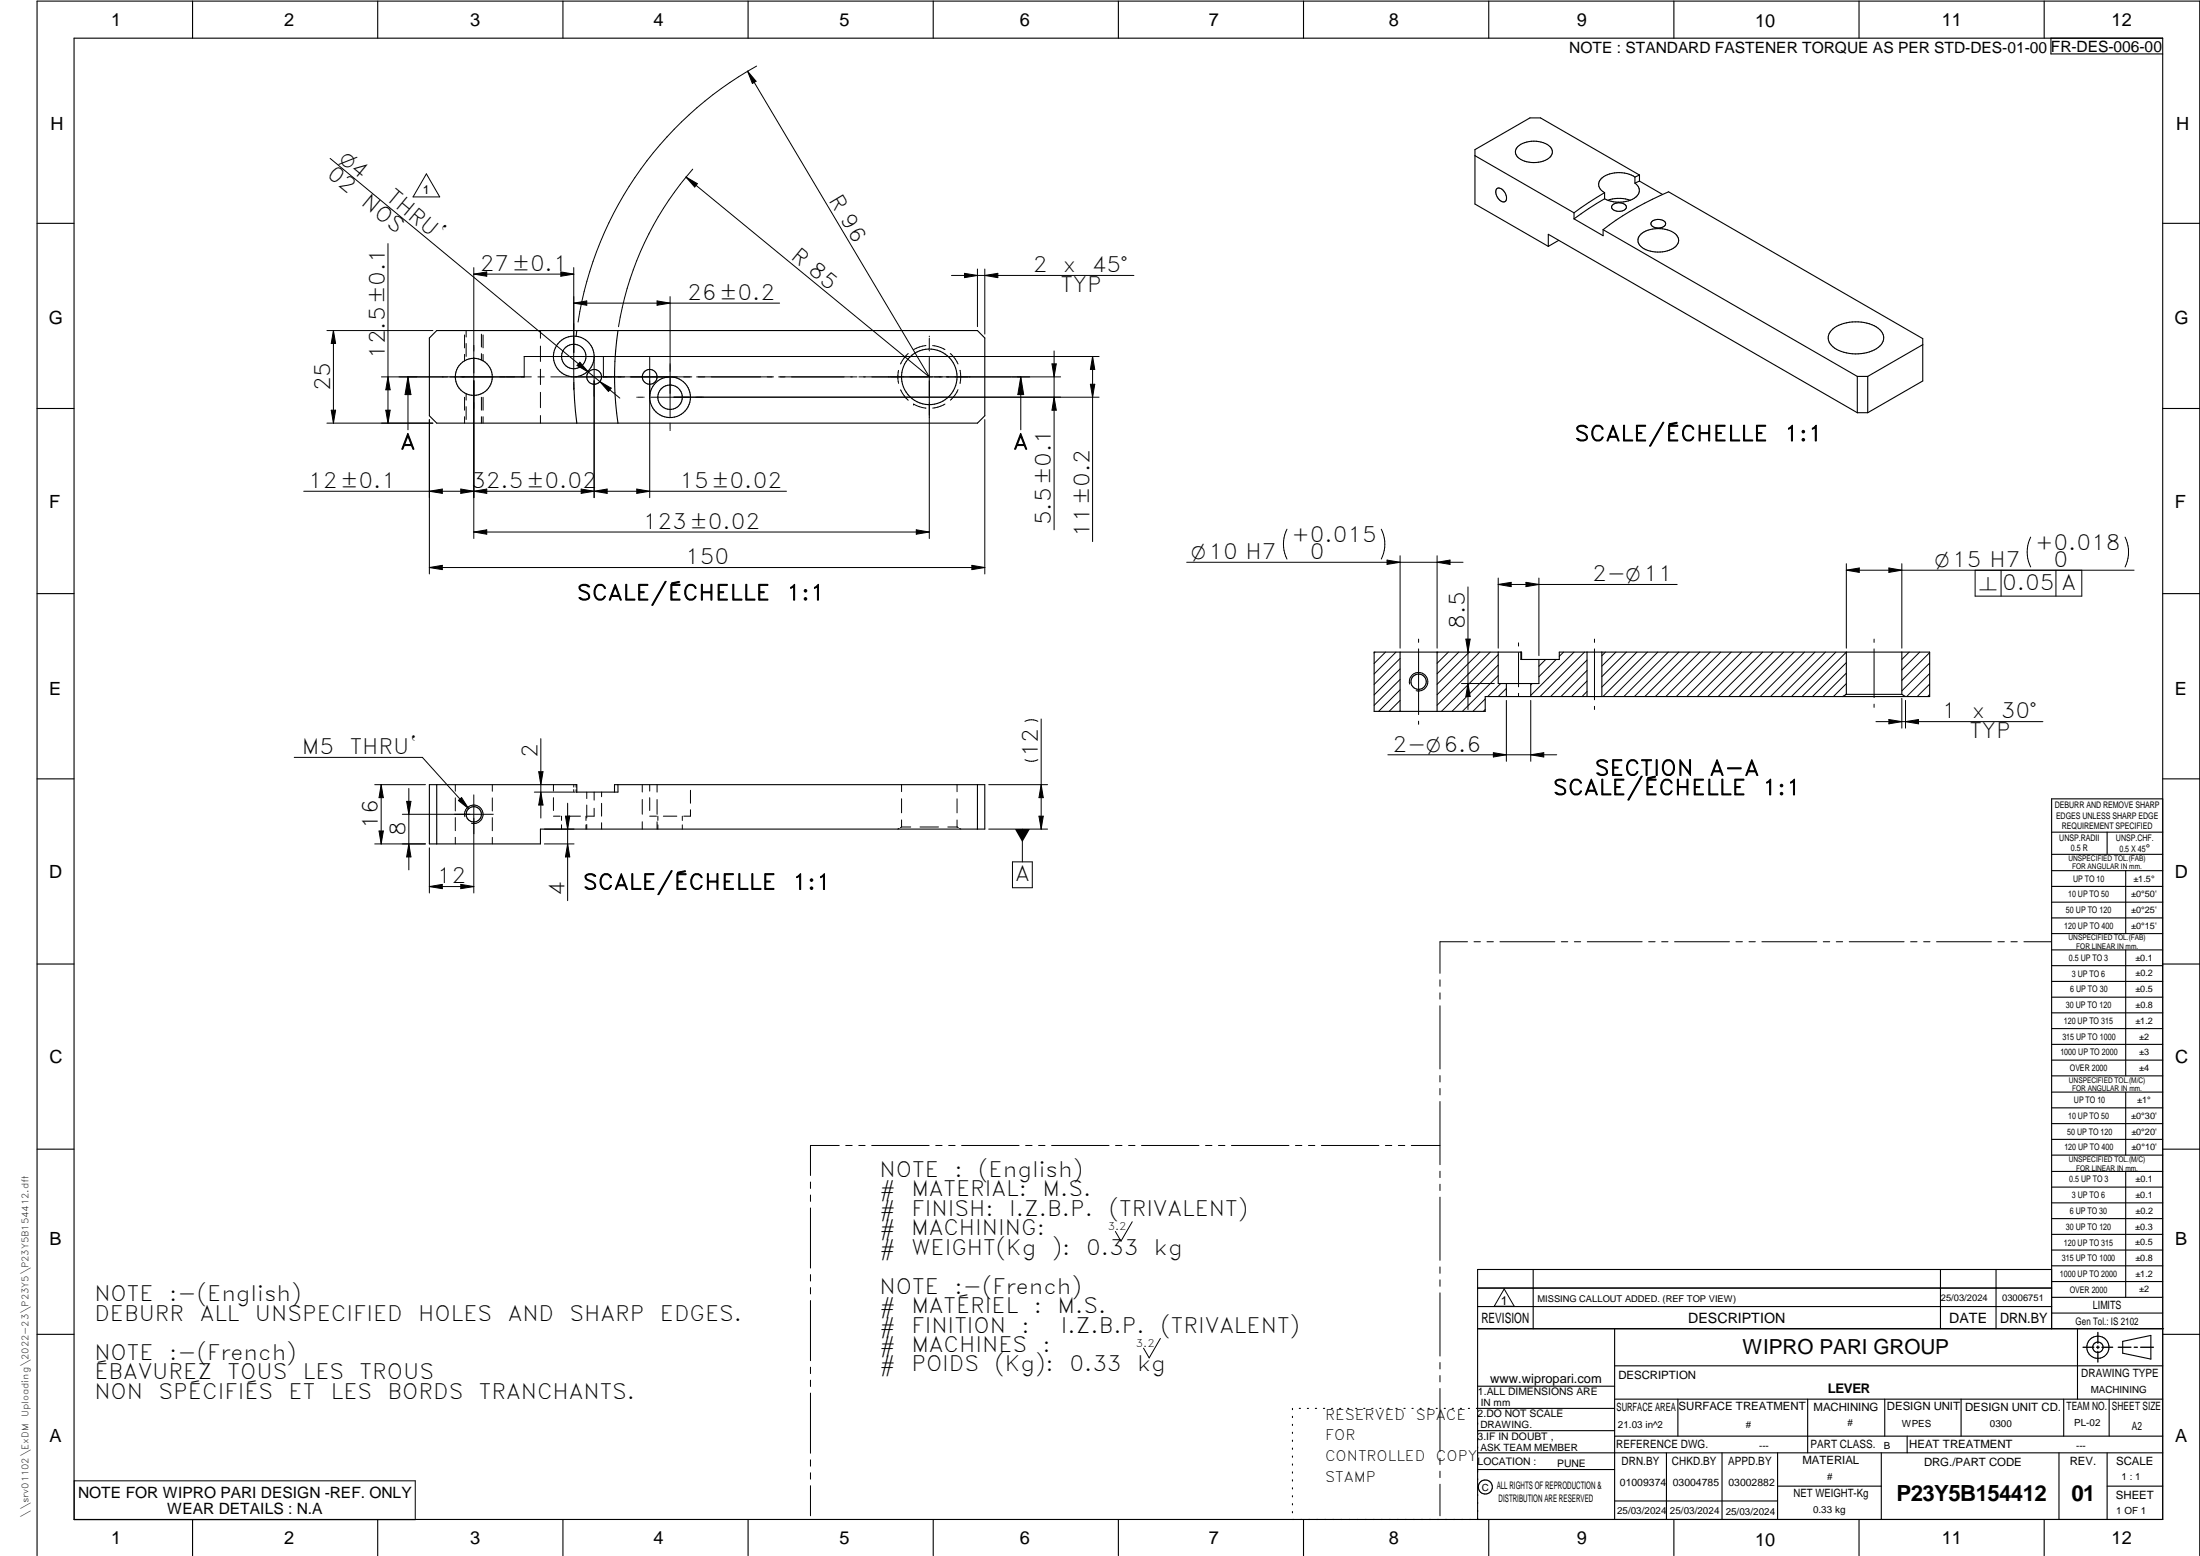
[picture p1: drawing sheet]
<svg xmlns="http://www.w3.org/2000/svg" width="594mm" height="420mm" viewBox="0 0 594 420" stroke-linecap="round" stroke-linejoin="round" font-family="sans-serif">
<g fill="none" stroke="#000" stroke-width=".3">
<path d="M20 10.3h564v400h-564zM52 .3v10M102 .3v10M152 .3v10M202 .3v10M252 .3v10M302 .3v10M352 .3v10M402 .3v10M452 .3v10M502 .3v10M552 .3v10"/>
<path d="M553.8 10.3v4.3h30.2M409.9 39.6a7 7 0 0 1 8.9 .3 2.26 2.26 0 0 1-1.5 3.4 7.1 7.1 0 0 1-7.7-1.2l-.4-1.1 .2-.7zM398.3 42l26.7 15.5M404.2 50.9a2.02 2.02 0 0 1 2.5 1.8 1.08 1.08 0 0 1 .1 1.3 1.08 1.08 0 0 1-1.2 .5 2.64 2.64 0 0 1-1.4-3.6zM425 57.5v1.6M425 59.1l7.9 4.5v-1.6M433.3 52l-4.3 2.7-4 2.8M433.3 53.7l-4.3 2.6-4 2.8M433.3 52v1.7M434.2 54.1a9.1 9.1 0 0 1 6 0M435.3 55.5a2.56 2.56 0 0 1 3.9 .3 1.96 1.96 0 0 1-2.7 1.2 1.1 1.1 0 0 1-1.2-1.5zM441.5 47.8v1.6"/>
<path d="M441.5 47.8a7.9 7.9 0 0 0-9.2 .6 2.26 2.26 0 0 0 1 3.6M441.5 49.4a2.27 2.27 0 0 1 1.2 2.1 2.27 2.27 0 0 1-1.4 2 8.5 8.5 0 0 1-8 .2M442.7 47.3v1.6M442.7 48.9l6.3 3.6M442.7 47.3l-26.7-15.5h-2.9l-14.8 8.6v14.7l19.8 11.4M442.7 48.9l-1.2 .5M442.7 47.3l-1.2 .5M446 59.8a2.66 2.66 0 0 1 3.7 .4 1.76 1.76 0 0 1-2.4 1.3 1.16 1.16 0 0 1-1.2-.4 1.16 1.16 0 0 1-.1-1.3zM10 60.3h10M418.1 66.5v-3.2l83.4 48.1M420.9 64.9l-2.8 1.6M432.9 62a79.1 79.1 0 0 1 17.7-10.2l68.6 39.6v11.5l-14.8 8.5"/>
<path d="M432.9 62l68.6 39.6M443.1 63.2a7.9 7.9 0 0 1 9.5 .2 2.23 2.23 0 0 1-.7 3.6 7.9 7.9 0 0 1-9.1-.8 2.09 2.09 0 0 1 .3-3zM584 60.3h10M117.9 89.3h146l2 2v21l-2 2h-146l-2-2v-21zM155.6 90.8a5.5 5.5 0 0 1 4.8 5.8 5.5 5.5 0 0 1-5.5 5.2M155.6 90.8a5.5 5.5 0 0 0-6.1 5.2 5.5 5.5 0 0 0 5.4 5.8M155.8 89.3l-.2 1.5M166.9 89.3a85.2 85.2 0 0 0 0 25M494.9 88.8a11 11 0 0 1 12.7 .2 3.1 3.1 0 0 1-.9 5.2 11.2 11.2 0 0 1-11.8-.6 2.9 2.9 0 0 1 0-4.8zM519.2 93.1l-14.8 8.5M10 110.3h10M154.9 101.8l.2 6.2 .7 6.3"/>
<path d="M501.5 111.4h2.9M501.5 101.6v9.8M501.5 101.6h2.9M504.4 101.6v9.8M584 110.3h10M10 160.3h10M378.1 176.1v16M388.1 176.1v16M404.6 176.1v8.5h11v-6.5M410.7 176.1v2h10.4v-2h100v12h-120v4h-30v-16h39.8v2M428.6 176.1v12M432.6 176.1v12"/>
<path d="M498.6 176.1v11.4M513.6 176.1v11.4M584 160.3h10M406.8 184.6v3.5M413.4 184.6v3.5M498.6 187.5l-1 .6M498.6 187.5h15M513.6 187.5l1 .6M10 210.3h10M117.9 211.9v16M166.9 211.9v2h-11.1v-2h-39.9v16h30v-4h120v-12h-100v2M263.9 211.9v12"/>
<path d="M584 215.7h-30v143.1M584 210.3h10M554 230.7h30M554 224.7h30M554 235.1h30M554 239.4h30M569 224.7v6M574 235.1v17M554 243.6h30M554 247.9h30M554 252.1h30M554 256.5h30"/>
<path d="M574 256.5v34M10 260.3h10M554 260.8h30M554 265h30M554 269.3h30M554 273.5h30M554 277.7h30M584 260.3h10M554 282h30M554 286.3h30M554 290.5h30M554 294.9h30"/>
<path d="M554 299.1h30M574 294.9v17M10 310.3h10M554 303.4h30M554 307.7h30M554 311.9h30M554 316.3h30M574 316.3v34M584 310.3h10M554 320.5h30M554 324.8h30M554 329.1h30"/>
<path d="M554 333.3h30M554 337.5h30M399 358.8h185.3M399 352.8h155M399 347.8h155M414 342.8v16M436 358.8v51.5M524 342.8v16M539 342.8v16M554 342.8h-155v67.5M554 341.8h30M554 346.1h30"/>
<path d="M554 350.3h30M554 354.6h30M561 358.8v19M10 360.3h10M399 374.3h37M436 368.8h148M436 377.8h148M453.1 377.8v10M488.1 377.8v14.5M508.9 377.8v10M529.6 377.8v10M557.3 377.8v10"/>
<path d="M569.5 377.8v10M573.2 362.2l7.6-1.6v6.4l-7.6-1.6zM584 360.3h10M349 380.3v.3M349 382.4v.4M349 384.6v.3M349 386.7v.4M349 388.9v.3M349 391v.4M349 393.2v.3M349 395.3v.3M349 397.4v.4"/>
<path d="M349 399.6v.3M350.9 380.3h.3M353 380.3h.3M355.2 380.3h.3M357.4 380.3h.3M359.6 380.3h.3M361.7 380.3h.3M363.9 380.3h.3M366.1 380.3h.3M368.3 380.3h.3M370.4 380.3h.3M372.6 380.3h.3"/>
<path d="M374.8 380.3h.3M376.9 380.3h.4M379.1 380.3h.3M381.3 380.3h.3M383.4 380.3h.4M385.6 380.3h.4M387.8 380.3h.3M390 380.3h.3M392.1 380.3h.4M394.3 380.3h.4M396.5 380.3h.3M399 396.8h37"/>
<path d="M399 392.3h185M399 386.3h37M436 387.8h148M436 380.3h-37.3M450 392.3v18M465 392.3v18M480 392.3v18M508 392.3v18M515 387.8v4.5M556 392.3v18M569 392.3v18M52 410.3v9.8"/>
<path d="M102 410.3v9.8M152 410.3v9.8M202 410.3v9.8M252 410.3v9.8M302 410.3v9.8M349 401.7v.4M349 403.9v.3M349 406v.4M349 408.2v.3M352 410.3v9.8M402 410.3v9.8M436 405.3h44"/>
<path d="M452 410.3v9.8M480 401.3h28M502 410.3v9.8M552 410.3v9.8M569 401.3h15M10 420.1v-419.8h584v419.8"/>
<circle cx="154.9" cy="96.3" r="3.3"/>
<circle cx="127.9" cy="101.8" r="5"/>
<circle cx="160.4" cy="101.8" r="2"/>
<circle cx="175.4" cy="101.8" r="2"/>
<circle cx="180.9" cy="107.3" r="3.3"/>
<circle cx="180.9" cy="107.3" r="5.5"/>
<circle cx="250.9" cy="101.8" r="7.5"/>
<circle cx="383.1" cy="184.1" r="2.07"/>
<circle cx="127.9" cy="219.9" r="2.06"/>
<circle cx="566.5" cy="363.8" r="1.4"/>
<circle cx="566.5" cy="363.8" r="3"/>
<circle cx="401.1" cy="401.5" r="1.91"/>
</g>
<g fill="none" stroke="#000" stroke-width=".27">
<path d="M201.9 19.2a96 96 0 0 0-45.8 67.8M201.9 19.2l2.3 2.7-1 .6zM201.9 19.2l49 82.6-65.7-54M204.3 17.8l-2.4 1.4M89.1 42.8l69.8 57.7M115.1 46.9l3.6 6.3h-7.2zM185.2 47.8l3.1 1.8-.7 .9zM187.1 45.7a85.1 85.1 0 0 0-20.1 42.5M104.8 65.8v48.5M127.9 74l3.5-.6v1.2zM127.9 72.3v73.1M127.9 74h27"/>
<path d="M151.4 73.4l3.5 .6-3.5 .6zM154.9 72.3v29.2M256.9 74.4h49.3M260.4 73.8l3.5 .6-3.5 .6zM263.9 72.6v15.6M265.9 72.6v17.6M265.9 74.4l3.5-.6v1.2zM88.3 89.3h28.6M90 89.3v25M90 89.3l.6 3.5h-1.2zM125.4 90.4v3.5M125.4 95.7v1.7"/>
<path d="M125.9 89.3v1.7M125.9 92.8v3.4M130 90.2v3.5M130 95.5v1.7M130.4 90.4v3.5M130.4 95.7v1.7M145.9 89.3v2M145.9 93.5v4.1M145.9 99.7v4.1M154.9 81.9l3.5-.6v1.1zM154.9 81.9h55.6M156.6 97.8l2.3 2.7-3.1-1.8z"/>
<path d="M160.4 96.5v37.9M162.9 96.3v5.5M175.4 96.5v37.9M177.4 81.3l3.5 .6-3.5 .5zM180.9 80.1v32.4M245.3 95.5l-1.1 1.1-1 1.7M250 93.3l-1.8 .4-1.5 .7M250.9 90.8v.1M250.9 91.3v2.9M250.9 94.6v.2M250.9 96.5v48.9M251.8 93.3l1.5 .3 1.9 .8"/>
<path d="M256.6 95.5l1.4 1.5 .7 1.3M259.2 100l.2 1.8-.1 1.7M284.1 98.3h1.1l-.6 3.5zM284.6 94.8v48.3M295 96.3l.6 3.5h-1.2zM295 96.3v49.9M296.8 96.3h-155.2v5.5M88.3 114.3h28.6M89.4 110.8h1.2l-.6 3.5zM104.2 110.8h1.2l-.6 3.5zM104.8 101.8l.6 3.5h-1.2zM110.2 101.8l.8 4.8h-1.6z"/>
<path d="M110.2 101.8v14.3M115.9 113.3v41.7M125.4 107.3v3.5M125.4 112.5v1.8M125.9 106.3v1.7M125.9 109.8v3.5M130 107.3v3.5M130 112.5v1.8M130.4 107.3v3.5M130.4 112.5v1.8M143.5 101.8h-40.5M145.3 101.8h1.7"/>
<path d="M145.9 105.9v4.2M145.9 112.2v2.1M148.8 101.8h38M154.9 103.3h.1M154.9 103.5v1.5M154.9 105.2v.1M158.9 100.5l8.5 7M162 103l3.1 1.8-.8 .9zM172 107.3h.1M172.2 107.3h1.5M173.9 107.3h.1M175.7 107.3h121.1"/>
<path d="M180.9 114.3h.1M180.9 114.5v1.5M180.9 116.2v.1M188.1 101.8h20.8M210.3 101.8h21.1M231.9 101.8h54.5M242.6 100l-.1 2.2 .1 1.3M243.2 105.2l1 1.7 1.1 1.2M246.7 109.1l1.5 .7 1.9 .4M246.7 109.1h.1M255.2 109.1l-1.9 .8-1.4 .3M258.7 105.2l-.7 1.4-1.4 1.5"/>
<path d="M265.9 113.3v41.7M275.6 101.8v14.3M275.6 101.8l.8 4.8h-1.6zM284.6 107.3l.6 3.5h-1.1zM294.4 103.8h1.2l-.6 3.5zM82 132.7h130.4M115.9 132.7l3.5-.6v1.1zM124.4 132.1l3.5 .6-3.5 .5zM127.9 132.7l3.5-.6v1.1zM156.9 132.1l3.5 .6-3.5 .5zM160.4 132.7l3.6-.6v1.1zM172 132.1l3.4 .6-3.4 .5z"/>
<path d="M115.9 153.2l3.5-.5v1.1zM115.9 153.2h150M127.9 143.7l3.5-.6v1.2zM127.9 143.7h123M247.4 143.1l3.5 .6-3.5 .6zM262.4 152.7l3.5 .5-3.5 .6zM320.5 151.8h74.6M347.5 142.9a9 9 0 0 0 0 8.1M373 142.9a9 9 0 0 1 0 8.1M374.6 151.2l3.5 .6-3.5 .6zM378.1 150.1v24.9M388.1 150.1v24.9"/>
<path d="M388.1 151.8l3.5-.6v1.2zM396.4 158.5v33.1M404.6 156.1v18.9M404.6 157.8l3.5-.6v1.2zM404.6 157.8h48.3M412.1 157.2l3.5 .6-3.5 .6zM415.6 156.1v20.9M498.6 154l3.5-.6v1.2zM498.6 152.2v22.8M498.6 154h77.7M510.1 153.4l3.5 .6-3.5 .6zM513.6 152.2v22.8"/>
<path d="M533.4 154v7h28.8v-7M540.4 154v7M548.4 145a9 9 0 0 0 0 8.1M555.2 154v7M573.8 145a9.2 9.2 0 0 1 0 8.1M371.3 176.1l-.2 .2M374.1 176.1l-3 3.1M377 176.1l-5.9 5.9M378.1 177.8l-7 7M383.1 172.6v.9M383.1 175.2v17.8M388.3 176.1l-.2 .2"/>
<path d="M391.1 176.1l-3 3M393.9 176.1l-5.8 5.8M395.8 172.6h1.2l-.6 3.5zM396.8 176.1l-8.7 8.7M399.6 176.1l-11.5 11.5M402.4 176.1l-14.3 14.3M404.6 179.6l-12.5 12.5M404.6 176.8l-15.4 15.3M410.1 173.6v.9M410.1 176.2v9.3M417.4 178.1l-1.8 1.8M420.2 178.1l-4.6 4.6"/>
<path d="M422.2 176.1l-1.1 1.1M425 176.1l-11.6 11.7M427.9 176.1l-12 12M428.6 178.2l-9.9 9.9M430.6 172.6v.9M430.6 175.2v13.8M433.5 176.1l-.9 1M436.4 176.1l-3.8 3.8M439.2 176.1l-6.6 6.6M442 176.1l-9.4 9.4M444.9 176.1l-12 12M447.7 176.1l-12 12"/>
<path d="M450.5 176.1l-12 12M453.3 176.1l-12 12M456.2 176.1l-12 12M459 176.1l-12 12M461.8 176.1l-12 12M464.6 176.1l-12 12M467.5 176.1l-12 12M470.3 176.1l-12 12M473.1 176.1l-12 12M476 176.1l-12 12M478.8 176.1l-12 12M481.6 176.1l-12 12"/>
<path d="M484.4 176.1l-11.9 12M487.3 176.1l-12 12M490.1 176.1l-12 12M492.9 176.1l-12 12M495.8 176.1l-12 12M498.6 178.9l-9.2 9.2M498.6 176.1l-12 12M506.1 172.6v.9M506.1 175.2v13.2M515.5 176.1l-1.9 2M518.4 176.1l-4.8 4.8M521.1 176.2l-7.5 7.5"/>
<path d="M521.1 179l-7.5 7.6M146 199.5v21.4M276.8 194.8l1.7-.4 1.8 .4M281.2 194.1v29.8M378.1 186.3l-5.8 5.8M378.1 189.1l-3 3M378.1 192l-.2 .1M378.1 180.6l-7 7M378.1 183.5l-7 7M380.7 184.7a2.5 2.5 0 0 1 2.2-3.1 2.5 2.5 0 0 1 2.7 2.7 2.5 2.5 0 0 1-3.2 2.2M383.1 194.7v.9M394.6 184.6h8.9"/>
<path d="M396.4 184.6l.6 3.5h-1.2zM401.1 188.7l-3.4 3.4M401.1 191.6l-.5 .5M404.6 182.4l-9.7 9.7M405.2 184.6l-3.5 3.5M406.8 185.9l-2.2 2.2M406.8 189.1v16.5M410.1 187.2v.9M413.4 189.1v16.5M413.7 184.6l-.3 .3M428.6 181l-7.1 7.1M428.6 183.9l-4.2 4.2"/>
<path d="M428.6 186.7l-1.4 1.4M430.6 190.7v.9M498.6 184.6l-3.5 3.5M498.6 187.4l-.2 .2M498.6 181.8l-6.4 6.3M506.1 190.1v.9M506.6 194.9h45.1M510.1 194.3l3.5 .6-3.5 .6zM513.6 188.6v8M514.6 194.9l3.5-.6v1.2zM514.6 189.1v7.5M521.1 181.9l-6.2 6.2"/>
<path d="M521.1 184.7l-3.4 3.4M521.1 187.5l-.6 .6M79.5 204.5h34.6l12.4 13.9M101.2 211.9h13.7M102.9 211.9v16M102.9 211.9l.6 3.5h-1.1zM108.6 219.9h24.6M109.8 216.4h1.2l-.6 3.5zM110.4 212.9v22M123 211.9v1.7M123 215.4v3.6M123.8 216.2l.8-.8 1.9 3z"/>
<path d="M127.9 214.6v26.5M132.9 211.9v1.8M132.9 215.5v3.5M144.3 213.9h10.4M145.5 208.4h1.1l-.6 3.5zM146 213.9l.6 3.5h-1.1zM149.5 211.9v1.7M149.5 215.4v3.5M153.3 216.9v26.3M154.9 213.2v.7h.3M154.9 211.9v.6M155.5 213.9h.3"/>
<path d="M155.6 211.9v.7M155.6 213.2v.7M158.4 213.9v1.7M158.4 217.4v3.5M160.4 218.2v2.2h-1.8M160.4 213.9v2.1M162.4 213.9v1.2M162.4 216.9v3.5M173.4 211.9v2M173.4 215.9v4M175.4 211.9v1.7M175.4 215.4v3.5"/>
<path d="M177.4 211.9v2M177.4 215.9v4M186.5 218.7v1.7h-1.9M186.5 213.4v3.5M243.5 211.9v1.9M243.5 215.7v3.8M258.4 211.9v1.9M258.4 215.7v3.8M267 211.9h15.9M276.8 205.1l1.7 .5 1.8-.5M281.2 211.9l.5 3.5h-1.1zM374.8 203.8h45.6"/>
<path d="M403.3 203.2l3.5 .6-3.5 .6zM413.4 203.8l3.5-.6v1.2zM101.2 227.9h13.7M102.4 224.4h1.1l-.6 3.5zM110.4 227.9l.6 3.5h-1.2zM115.9 228.9v12.2M115.9 239.4l3.5-.6v1.2zM115.9 239.4h12M123 220.8v3.5M123 226.1v1.8M124.4 238.8l3.5 .6-3.5 .6zM125.5 220.5a2.49 2.49 0 0 1 2.2-3.1 2.49 2.49 0 0 1 2.7 2.7 2.49 2.49 0 0 1-3.1 2.2"/>
<path d="M132.9 220.8v3.5M132.9 226.1v1.8M147 227.9h8M147 223.9h8M149.5 220.4h1.8M151.6 220.4v1.1M151.6 222.7v1.2M153.3 227.9l.6 3.5h-1.2zM153.9 220.4l-.6 3.5-.6-3.5h4.1M158.2 220.4v1.2M158.2 222.7v1.2M158.4 222.6v1.3"/>
<path d="M162.4 222.2v1.7M173.4 221.9v2M175.4 220.4h1.9M177.4 221.9v2M177.6 220.4v1.1M177.6 222.7v1.2M179.1 220.4h3.7M184.2 220.4v1.2M184.2 222.7v1.2M242.8 223.7l-.4 .2M243.5 223.3h2.4M243.5 221.4v1.9"/>
<path d="M243.5 223.3l-.4 .2M248.4 223.3h5M255.9 223.3h2.5M258.4 221.4v1.9M258.4 223.3l.4 .2M259.1 223.7l.3 .2M267 223.9h15.9M273.4 232.7h5.4v7h-5.4zM276.1 223.9v8.8M280.6 220.4h1.1l-.5 3.5zM396.3 254.3h-7.5v8.5M398 254.3h1.8"/>
<path d="M401.5 254.3h1.8M405 254.3h14.9M421.6 254.3h1.7M425.1 254.3h1.7M428.6 254.3h14.8M445.2 254.3h1.7M448.7 254.3h1.7M452.2 254.3h14.8M468.8 254.3h1.7M472.3 254.3h1.7M475.8 254.3h14.8M492.4 254.3h1.7"/>
<path d="M495.9 254.3h1.7M499.4 254.3h14.8M515.9 254.3h1.8M519.4 254.3h1.8M522.9 254.3h14.9M539.5 254.3h1.7M543 254.3h1.7M546.5 254.3h7.4M388.8 264.6v1.7M388.8 268.1v1.7M388.8 271.6v17M388.8 290.4v1.8"/>
<path d="M388.8 293.9v1.8M388.8 297.4v17.1M218.9 319.2v1.7M226.6 309.3h-7.7v8.1M228.4 309.3h1.7M231.9 309.3h1.7M235.4 309.3h15.5M252.7 309.3h1.7M256.2 309.3h1.7M259.7 309.3h15.5M277 309.3h1.7M280.5 309.3h1.7"/>
<path d="M284 309.3h15.5M301.2 309.3h1.8M304.8 309.3h1.7M308.2 309.3h15.6M325.5 309.3h1.8M329 309.3h1.8M332.5 309.3h15.6M349.8 309.3h1.8M353.3 309.3h1.7M356.8 309.3h15.5M374.1 309.3h1.7M377.6 309.3h1.7"/>
<path d="M381.1 309.3h7.7M388.8 316.3v1.7M388.8 319.8v1.7M218.9 322.7v1.7M218.9 326.2v16.2M305.7 329.9l-3 5.3-1.5-2.7M388.8 323.3v17M218.9 344.2v1.7M218.9 347.7v1.7M218.9 351.2v16.2M388.8 342.1v1.7M388.8 345.6v1.7"/>
<path d="M388.8 349.1v17.1M406.2 348l2.7 4.7h-5.4zM218.9 369.2v1.7M218.9 372.7v1.7M218.9 376.2v16.2M313.3 361.4l-3 5.3-1.5-2.7M388.8 367.9v1.8M388.8 371.4v1.7M388.8 374.9v17.1M20 399.9h92.1v10.5h-92.1zM218.9 394.2v1.7M218.9 397.7v1.7"/>
<path d="M388.8 393.8v1.7M388.8 397.3v1.7M218.9 401.2v8.1M388.8 400.8v8.5"/>
</g>
<path d="M566.5 359.8v2.9M562.5 363.8h2.9M566.1 363.8h.8M566.5 363.5v.7M566.5 364.9v2.9M567.6 363.8h2.9M572 363.8h3.4M576.3 363.8h.9M578.1 363.8h3.4" fill="none" stroke="#000" stroke-width=".36"/>
<g fill="#000">
<path d="M201.9 19.2l2.3 2.7-1 .6zM185.2 47.8l3.1 1.8-.7 .9zM127.9 74l3.5-.6v1.2zM151.4 73.4l3.5 .6-3.5 .6zM260.4 73.8l3.5 .6-3.5 .6zM265.9 74.4l3.5-.6v1.2zM90 89.3l.6 3.5h-1.2zM156.6 97.8l2.3 2.7-3.1-1.8zM154.9 81.9l3.5-.6v1.1zM177.4 81.3l3.5 .6-3.5 .5zM284.1 98.3h1.1l-.6 3.5zM295 96.3l.6 3.5h-1.2z"/>
<path d="M89.4 110.8h1.2l-.6 3.5zM104.8 101.8l.6 3.5h-1.2zM104.2 110.8h1.2l-.6 3.5zM110.2 101.8l.8 4.8h-1.6zM162 103l3.1 1.8-.8 .9zM275.6 101.8l.8 4.8h-1.6zM284.6 107.3l.6 3.5h-1.1zM294.4 103.8h1.2l-.6 3.5zM115.9 132.7l3.5-.6v1.1zM124.4 132.1l3.5 .6-3.5 .5zM127.9 132.7l3.5-.6v1.1zM156.9 132.1l3.5 .6-3.5 .5z"/>
<path d="M160.4 132.7l3.6-.6v1.1zM172 132.1l3.4 .6-3.4 .5zM115.9 153.2l3.5-.5v1.1zM127.9 143.7l3.5-.6v1.2zM247.4 143.1l3.5 .6-3.5 .6zM262.4 152.7l3.5 .5-3.5 .6zM374.6 151.2l3.5 .6-3.5 .6zM388.1 151.8l3.5-.6v1.2zM404.6 157.8l3.5-.6v1.2zM412.1 157.2l3.5 .6-3.5 .6zM498.6 154l3.5-.6v1.2zM510.1 153.4l3.5 .6-3.5 .6z"/>
<path d="M395.8 172.6h1.2l-.6 3.5zM396.4 184.6l.6 3.5h-1.2zM510.1 194.3l3.5 .6-3.5 .6zM514.6 194.9l3.5-.6v1.2zM102.9 211.9l.6 3.5h-1.1zM109.8 216.4h1.2l-.6 3.5zM123.8 216.2l.8-.8 1.9 3zM145.5 208.4h1.1l-.6 3.5zM146 213.9l.6 3.5h-1.1zM281.2 211.9l.5 3.5h-1.1zM403.3 203.2l3.5 .6-3.5 .6zM413.4 203.8l3.5-.6v1.2z"/>
<path d="M102.4 224.4h1.1l-.6 3.5zM110.4 227.9l.6 3.5h-1.2zM115.9 239.4l3.5-.6v1.2zM124.4 238.8l3.5 .6-3.5 .6zM153.3 227.9l.6 3.5h-1.2zM152.7 220.4h1.2l-.6 3.5zM274.1 223.9h4l-2 3.5zM280.6 220.4h1.1l-.5 3.5z"/>
</g>
<g font-size="6">
<text x="512.1" y="405.2">P23Y5B154412</text>
<text x="559.4" y="405.2">01</text>
</g>
<g font-size="5.7">
<text x="88" y="47.5" transform="rotate(39 88 47.5)">02</text>
<text x="103.9" y="53.8" transform="rotate(39 103.9 53.8)">THRU`</text>
<text x="97.3" y="55.2" transform="rotate(39 97.3 55.2)">NOS</text>
<text x="223.6" y="54.1" transform="rotate(59 223.6 54.1)">R 96</text>
<text x="213.2" y="69.7" transform="rotate(39 213.2 69.7)">R 85</text>
<text x="129.6" y="73.1">27±0.1</text>
<text x="278.9" y="73.5">2</text>
<text x="287" y="73.5">x</text>
<text x="294.8" y="73.5">45°</text>
<text x="185.6" y="81">26±0.2</text>
<text x="286.3" y="78.8">TYP</text>
<text x="103.9" y="97" transform="rotate(-90 103.9 97)">12.5±0.1</text>
<text x="89.2" y="105.7" transform="rotate(-90 89.2 105.7)">25</text>
<text x="425.2" y="119.1">SCALE/ÉCHELLE</text>
<text x="481.8" y="119.1">1:1</text>
<text x="108.1" y="121.3">A</text>
<text x="273.6" y="121.3">A</text>
<text x="83.2" y="131.8">12±0.1</text>
<text x="127.2" y="131.8">32.5±0.02</text>
<text x="183.5" y="131.8">15±0.02</text>
<text x="173.6" y="142.8">123±0.02</text>
<text x="283.8" y="141.8" transform="rotate(-90 283.8 141.8)">5.5±0.1</text>
<text x="294.2" y="145" transform="rotate(-90 294.2 145)">11±0.2</text>
<text x="348.7" y="146.4">+0.015</text>
<text x="549.6" y="148.5">+0.018</text>
<text x="185" y="152.4">150</text>
<text x="353.7" y="151">0</text>
<text x="554.5" y="153.1">0</text>
<text x="429.9" y="157">2-O11</text>
<text x="540.7" y="159.2">0.05 A</text>
<text x="155.8" y="162.1">SCALE/ÉCHELLE</text>
<text x="212.3" y="162.1">1:1</text>
<text x="395.5" y="169.9" transform="rotate(-90 395.5 169.9)">8.5</text>
<text x="524.4" y="194">1</text>
<text x="532.5" y="194">x</text>
<text x="540.3" y="194">30°</text>
<text x="81.5" y="203.6">M5</text>
<text x="94.4" y="203.6">THRU`</text>
<text x="376" y="202.9">2-O6.6</text>
<text x="531.8" y="199.2">TYP</text>
<text x="145.2" y="204.6" transform="rotate(-90 145.2 204.6)">2</text>
<text x="280.3" y="204.5" transform="rotate(-90 280.3 204.5)">12</text>
<text x="430.6" y="209.4">SECTION</text>
<text x="461.7" y="209.4">A-A</text>
<text x="419.3" y="214.7">SCALE/ÉCHELLE</text>
<text x="475.9" y="214.7">1:1</text>
<text x="102.1" y="223.8" transform="rotate(-90 102.1 223.8)">16</text>
<text x="109.5" y="225.9" transform="rotate(-90 109.5 225.9)">8</text>
<text x="118" y="238.5">12</text>
<text x="274.1" y="238">A</text>
<text x="152.4" y="242" transform="rotate(-90 152.4 242)">4</text>
<text x="157.4" y="240.2">SCALE/ÉCHELLE</text>
<text x="214" y="240.2">1:1</text>
<text x="237.5" y="317.8">NOTE</text>
<text x="257.7" y="317.8">:</text>
<text x="264.2" y="317.8">(English)</text>
<text x="237.5" y="323.1">#</text>
<text x="246.1" y="323.1">MATERIAL:</text>
<text x="281.5" y="323.1">M.S.</text>
<text x="237.5" y="328.3">#</text>
<text x="246.1" y="328.3">FINISH:</text>
<text x="272.5" y="328.3">I.Z.B.P.</text>
<text x="299.4" y="328.3">(TRIVALENT)</text>
<text x="237.5" y="333.6">#</text>
<text x="246.1" y="333.6">MACHINING:</text>
<text x="237.5" y="338.8">#</text>
<text x="246.1" y="338.8">WEIGHT(Kg</text>
<text x="284" y="338.8">):</text>
<text x="293.3" y="338.8">0.33</text>
<text x="311.6" y="338.8">kg</text>
<text x="25.5" y="351.4">NOTE</text>
<text x="45.7" y="351.4">:-(English)</text>
<text x="237.5" y="349.3">NOTE</text>
<text x="257.7" y="349.3">:-(French)</text>
<text x="25.5" y="356.7">DEBURR</text>
<text x="53.9" y="356.7">ALL</text>
<text x="68.8" y="356.7">UNSPECIFIED</text>
<text x="112.9" y="356.7">HOLES</text>
<text x="137.1" y="356.7">AND</text>
<text x="153.8" y="356.7">SHARP</text>
<text x="178.2" y="356.7">EDGES.</text>
<text x="237.5" y="354.6">#</text>
<text x="237.5" y="359.8">#</text>
<text x="246.1" y="354.6">MATÉRIEL</text>
<text x="246.1" y="359.8">FINITION</text>
<text x="275.9" y="359.8">:</text>
<text x="279.2" y="354.6">:</text>
<text x="285.6" y="354.6">M.S.</text>
<text x="286.5" y="359.8">I.Z.B.P.</text>
<text x="313.4" y="359.8">(TRIVALENT)</text>
<text x="237.5" y="365.1">#</text>
<text x="246.1" y="365.1">MACHINES</text>
<text x="281.6" y="365.1">:</text>
<text x="25.5" y="367.2">NOTE</text>
<text x="45.7" y="367.2">:-(French)</text>
<text x="237.5" y="370.3">#</text>
<text x="246.1" y="370.3">POIDS</text>
<text x="268.6" y="370.3">(Kg):</text>
<text x="288.8" y="370.3">0.33</text>
<text x="307.1" y="370.3">kg</text>
<text x="25.5" y="372.4">ÉBAVUREZ</text>
<text x="25.5" y="377.7">NON</text>
<text x="42.8" y="377.7">SPÉCIFIÉS</text>
<text x="61.5" y="372.4">TOUS</text>
<text x="77.9" y="377.7">ET</text>
<text x="81.8" y="372.4">LES</text>
<text x="89.3" y="377.7">LES</text>
<text x="97.1" y="372.4">TROUS</text>
<text x="104.7" y="377.7">BORDS</text>
<text x="129.3" y="377.7">TRANCHANTS.</text>
</g>
<text font-size="5.6" x="470.5" y="365.5">WIPRO PARI GROUP</text>
<g font-size="5.4">
<text x="91.3" y="43.5" transform="rotate(39 91.3 43.5)">O4</text>
<text x="321.7" y="151">O10 H7</text>
<text x="522.5" y="153.1">O15 H7</text>
<text x="534.4" y="159.2">n</text>
</g>
<g font-size="4.9">
<text x="30" y="7">1</text>
<text x="76.7" y="7">2</text>
<text x="127" y="7">3</text>
<text x="176.5" y="7">4</text>
<text x="226.7" y="7">5</text>
<text x="275.4" y="7">6</text>
<text x="326.4" y="7">7</text>
<text x="375" y="7">8</text>
<text x="425.8" y="7">9</text>
<text x="473.9" y="7.4">10</text>
<text x="524.3" y="7">11</text>
<text x="570.2" y="7">12</text>
<text x="13.6" y="35.2">H</text>
<text x="587.6" y="35.2">H</text>
<text x="13.2" y="87.5">G</text>
<text x="587.2" y="87.5">G</text>
<text x="13.3" y="137.1">F</text>
<text x="587.3" y="137.1">F</text>
<text x="13.3" y="187.6">E</text>
<text x="587.3" y="187.6">E</text>
<text x="13.3" y="237">D</text>
<text x="587.3" y="237">D</text>
<text x="13.4" y="287.1">C</text>
<text x="587.4" y="287.1">C</text>
<text x="13.4" y="336.3">B</text>
<text x="587.4" y="336.3">B</text>
<text x="13.4" y="389.3">A</text>
<text x="587.4" y="389.3">A</text>
<text x="30" y="417">1</text>
<text x="76.7" y="417">2</text>
<text x="127" y="417">3</text>
<text x="176.5" y="417">4</text>
<text x="226.7" y="417">5</text>
<text x="275.4" y="417">6</text>
<text x="326.4" y="417">7</text>
<text x="375" y="417">8</text>
<text x="425.8" y="417">9</text>
<text x="473.9" y="417.4">10</text>
<text x="524.3" y="417">11</text>
<text x="570.2" y="417">12</text>
</g>
<g font-size="4.2">
<text x="423.7" y="14.3">NOTE : STANDARD FASTENER TORQUE AS PER STD-DES-01-00</text>
<text x="553.8" y="14">FR-DES-006-00</text>
<text x="21.1" y="404.4">NOTE FOR WIPRO PARI DESIGN -REF. ONLY</text>
<text x="45.1" y="408.9">WEAR DETAILS : N.A</text>
</g>
<g font-size="3.9">
<text x="357.8" y="383.4">RESERVED</text>
<text x="382.3" y="383.4">SPACE</text>
<text x="357.8" y="388.9">FOR</text>
<text x="357.8" y="394.5">CONTROLLED</text>
<text x="387.8" y="394.5">COPY</text>
<text x="357.8" y="400.1">STAMP</text>
</g>
<g font-size="3.8">
<text x="400.1" y="357.1">REVISION</text>
<text x="455.9" y="357.1">DESCRIPTION</text>
<text x="526.4" y="357.1">DATE</text>
<text x="540.1" y="357.1">DRN.BY</text>
</g>
<text font-size="3.6" x="493.6" y="376.2">LEVER</text>
<text font-size="3.5" x="402.4" y="373.3">www.wipropari.com</text>
<g font-size="3.4">
<text x="114.2" y="52.3">1</text>
<text x="405.3" y="352.4">1</text>
</g>
<g font-size="3.1">
<text x="565.2" y="353.5">LIMITS</text>
<text x="562" y="371.7">DRAWING TYPE</text>
<text x="437" y="372.3">DESCRIPTION</text>
<text x="436.5" y="380.9">SURFACE AREA</text>
<text x="453.3" y="380.9">SURFACE TREATMENT</text>
<text x="489.7" y="380.9">MACHINING</text>
<text x="509.5" y="380.9">DESIGN UNIT</text>
<text x="530.6" y="380.9">DESIGN UNIT CD.</text>
<text x="558" y="380.7">TEAM NO.</text>
<text x="570.3" y="380.7">SHEET SIZE</text>
<text x="575.6" y="386.1">A2</text>
<text x="436.4" y="391.1">REFERENCE DWG.</text>
<text x="437.9" y="395.5">DRN.BY</text>
<text x="451.5" y="395.5">CHKD.BY</text>
<text x="466.6" y="395.5">APPD.BY</text>
<text x="486.7" y="395.4">MATERIAL</text>
<text x="488.9" y="391">PART CLASS.</text>
<text x="515.6" y="391">HEAT TREATMENT</text>
<text x="519.6" y="395.9">DRG./PART CODE</text>
<text x="558.9" y="395.6">REV.</text>
<text x="571.4" y="395.6">SCALE</text>
<text x="484.3" y="404.3">NET WEIGHT-Kg</text>
<text x="571.4" y="404.7">SHEET</text>
</g>
<text font-size="3" x="579.5" y="230.1">°</text>
<g font-size="2.8">
<text x="299.1" y="332.1">3.2</text>
<text x="560.5" y="357.7">Gen Tol.: IS 2102</text>
<text x="306.7" y="363.6">3.2</text>
<text x="399.1" y="376.7">1.ALL DIMENSIONS ARE</text>
<text x="399" y="382.7">2.DO NOT SCALE</text>
<text x="399" y="388.7">3.IF IN DOUBT ,</text>
<text x="399" y="395.5">LOCATION :</text>
<text x="420.5" y="396">PUNE</text>
<text x="437.4" y="401.3">01009374</text>
<text x="451.7" y="401.2">03004785</text>
<text x="466.7" y="401.3">03002882</text>
<text x="404.2" y="402">ALL RIGHTS OF REPRODUCTION &amp;</text>
<text x="404.7" y="405.4">DISTRIBUTION ARE RESERVED</text>
</g>
<g font-size="2.7">
<text x="564.6" y="376.2">MACHINING</text>
<text x="399.9" y="379.7">IN mm</text>
<text x="399.8" y="385.7">DRAWING.</text>
<text x="436.9" y="385.5">21.03 in^2</text>
<text x="471.4" y="385.6">#</text>
<text x="498.9" y="385.1">#</text>
<text x="513.6" y="385.3">WPES</text>
<text x="537.3" y="385.2">0300</text>
<text x="560.1" y="385.2">PL-02</text>
<text x="399.8" y="391.8">ASK TEAM MEMBER</text>
<text x="475" y="391.2">---</text>
<text x="508.7" y="391.2">B</text>
<text x="560.7" y="391.2">---</text>
<text x="493.4" y="399.6">#</text>
<text x="572.9" y="399.8">1 : 1</text>
<text x="400.1" y="402.5">C</text>
<text x="436.7" y="408.7">25/03/2024</text>
<text x="450.9" y="408.8">25/03/2024</text>
<text x="466" y="409">25/03/2024</text>
<text x="489.6" y="408.5">0.33 kg</text>
<text x="571.5" y="408.7">1 OF 1</text>
</g>
<g font-size="2.5">
<text x="559.2" y="229.9">0.5 R</text>
<text x="572.3" y="230.1">0.5 X 45</text>
<text x="559.4" y="323.5">3 UP TO 6</text>
<text x="558.9" y="327.8">6 UP TO 30</text>
<text x="557.8" y="332">30 UP TO 120</text>
<text x="415.2" y="351.5">MISSING CALLOUT ADDED. (REF TOP VIEW)</text>
<text x="524.1" y="351.3">25/03/2024</text>
<text x="540.7" y="351.4">03006751</text>
</g>
<g font-size="2.4">
<text x="554.9" y="218.3">DEBURR AND REMOVE SHARP</text>
<text x="555.2" y="221.1">EDGES UNLESS SHARP EDGE</text>
<text x="556.1" y="227.2">UNSP.RADII</text>
<text x="556.8" y="223.8">REQUIREMENT SPECIFIED</text>
<text x="571.4" y="227">UNSP.CHF.</text>
<text x="559.8" y="238">UP TO 10</text>
<text x="576.1" y="238.1">±1.5°</text>
<text x="558.5" y="242.3">10 UP TO 50</text>
<text x="575.5" y="242.3">±0°50'</text>
<text x="557.4" y="250.8">120 UP TO 400</text>
<text x="557.9" y="246.5">50 UP TO 120</text>
<text x="575.5" y="250.8">±0°15'</text>
<text x="575.5" y="246.6">±0°25'</text>
<text x="558.7" y="259.4">0.5 UP TO 3</text>
<text x="559.5" y="263.7">3 UP TO 6</text>
<text x="576.6" y="259.4">±0.1</text>
<text x="576.6" y="263.7">±0.2</text>
<text x="559" y="268">6 UP TO 30</text>
<text x="576.6" y="268">±0.5</text>
<text x="557.9" y="272.2">30 UP TO 120</text>
<text x="576.6" y="272.2">±0.8</text>
<text x="556.9" y="280.7">315 UP TO 1000</text>
<text x="557.3" y="276.5">120 UP TO 315</text>
<text x="576.6" y="276.5">±1.2</text>
<text x="577.7" y="280.7">±2</text>
<text x="556.4" y="284.9">1000 UP TO 2000</text>
<text x="577.6" y="285">±3</text>
<text x="558.9" y="289.2">OVER 2000</text>
<text x="577.7" y="289.3">±4</text>
<text x="560" y="297.9">UP TO 10</text>
<text x="577.1" y="297.9">±1°</text>
<text x="558.5" y="302.1">10 UP TO 50</text>
<text x="575.5" y="302.2">±0°30'</text>
<text x="557.5" y="310.6">120 UP TO 400</text>
<text x="558.2" y="306.4">50 UP TO 120</text>
<text x="575.5" y="310.6">±0°10'</text>
<text x="575.5" y="306.4">±0°20'</text>
<text x="558.8" y="319.2">0.5 UP TO 3</text>
<text x="576.6" y="323.5">±0.1</text>
<text x="576.6" y="319.3">±0.1</text>
<text x="576.7" y="327.8">±0.2</text>
<text x="576.6" y="332">±0.3</text>
<text x="556.8" y="340.6">315 UP TO 1000</text>
<text x="557.3" y="336.3">120 UP TO 315</text>
<text x="576.6" y="336.3">±0.5</text>
<text x="576.6" y="340.6">±0.8</text>
<text x="556.2" y="344.8">1000 UP TO 2000</text>
<text x="576.6" y="344.8">±1.2</text>
<text x="558.9" y="349">OVER 2000</text>
<text x="577.7" y="349">±2</text>
<text x="7.7" y="382.7" transform="rotate(-90 7.7 382.7)">Uploading\2022-23\P23Y5\P23Y5B154412.dft</text>
<text x="7.7" y="409.9" transform="rotate(-90 7.7 409.9)">\\srv01102\ExDM</text>
</g>
<g font-size="2.1">
<text x="558.6" y="232.4">UNSPECIFIED TOL.(FAB)</text>
<text x="559.5" y="234.8">FOR ANGULAR IN mm.</text>
<text x="558.6" y="254">UNSPECIFIED TOL.(FAB)</text>
<text x="560.7" y="256.3">FOR LINEAR IN mm.</text>
<text x="558.7" y="292.4">UNSPECIFIED TOL.(M/C)</text>
<text x="559.6" y="294.7">FOR ANGULAR IN mm.</text>
<text x="558.7" y="313.8">UNSPECIFIED TOL.(M/C)</text>
<text x="560.6" y="316.2">FOR LINEAR IN mm.</text>
</g>
</svg>
